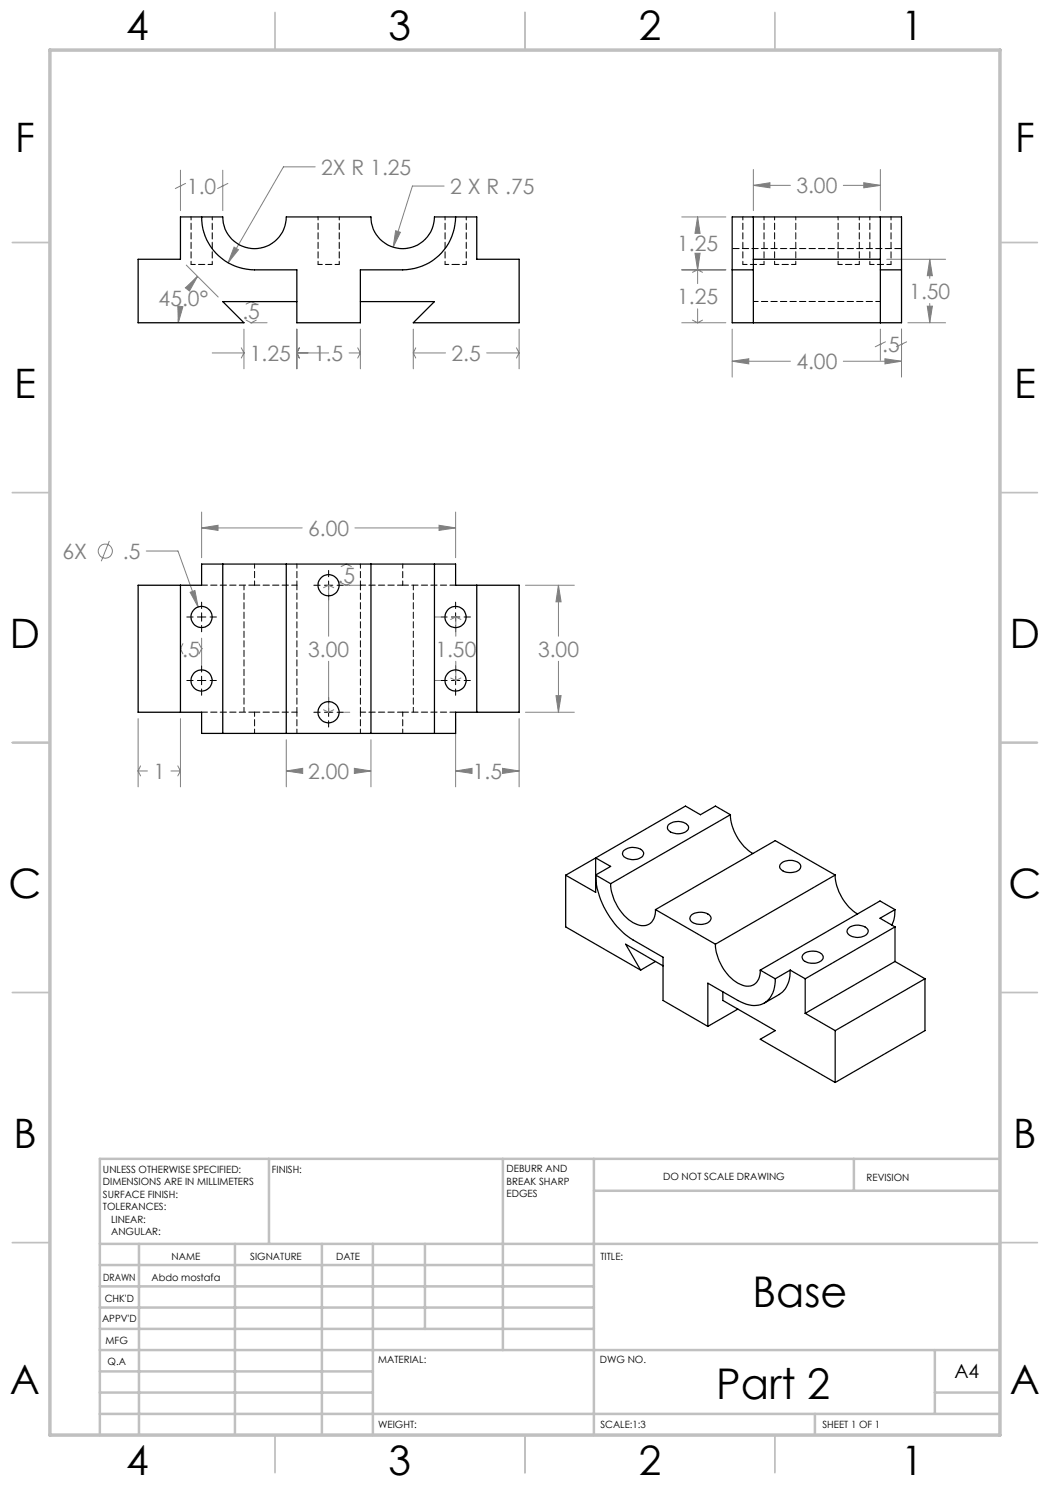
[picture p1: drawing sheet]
<svg xmlns="http://www.w3.org/2000/svg" width="210mm" height="297mm" viewBox="0 0 210 297" stroke-linecap="round" stroke-linejoin="round" font-family="sans-serif">
<g fill="none" stroke="#808080" stroke-width=".2">
<path d="M36.1 37.2h.1M36.1 34v8.1M37.1 36.7l-2 1M44.4 37.2h.2M44.6 34v8.1M45.6 36.7l-2.1 1M63 33.4h-6.3l-11.1 19.2M88.8 37.2h-6.3l-3.9 12.2M150.7 37.1l3.3-.6v1.1zM150.7 33.9v8.2M150.7 37.1h7.4M168.7 37.1h7.4"/>
<path d="M172.8 36.5l3.3 .6-3.3 .5zM176.1 33.9v8.2M37.1 57.6l2.4-2.3-1.6 2.9zM37.3 53l6.3 6.4M39.5 55.3l-1.4 1.7M46.8 49.4l.9 .5-2.1 2.7zM79.1 46.1l1 .4-1.5 2.9zM136.3 54h8.9M136.3 43.4h8.9M139 50.7h1l-.5 3.3zM139.5 43.4l.5 3.3h-1zM139.5 43.4v2.7"/>
<path d="M139.5 51.2v5.5M139.5 54l1 .5M139.5 54l-1 .5M177.3 51.9h11.8M185.9 51.9l.6 3.2h-1zM185.9 51.9v3.8M35.6 61.2l1 .1-.9 3.3zM35.9 62.1l-.2 2.5M42.4 70.6h6.4M48.3 69.6l.5 1M48.8 65.8v8M48.8 70.6l-.5 1"/>
<path d="M49.2 64l1 .6M50.1 64.6h3.3M50.2 60.3l1.1 .5M50.2 60.3l-1 .5M50.2 64.6h.1M50.2 60.3h.1M51.3 64l-1.1 .6M59.4 65.8v8M59.4 70.6h6.3M59.4 70.6l.5 1M59.9 69.6l-.5 1M69.8 70.6h2.3"/>
<path d="M71.5 69.6l.6 1M72.1 65.8v8M72.1 70.6l-.6 1M82.7 70.6h6.4M82.7 65.8v8M82.7 70.6l.4 1M83.1 69.6l-.4 1M97.3 70.6h6.5M103.3 69.6l.5 1M103.8 65.8v8M103.8 70.6l-.5 1M136.3 64.6h8.9"/>
<path d="M138.5 64l1 .6M139.5 61.8v2.8M140.5 64l-1 .6M146.4 72.2l3.4-.4v1zM146.4 65.8v9.6M146.4 72.2h11.7M168.7 72.2h11.6M176.1 68.9h.1M176.1 65.8v6.2M177 71.8l3.3 .4-3.3 .6zM177.1 68.4l-2.1 1M180.3 65.8v9.6"/>
<path d="M180.3 68.9h.1M181.3 68.4l-2 1M181.6 64.6h7.5M185.5 61.2h1l-.6 3.4zM185.9 60.7v3.9M21.9 108.2l-1.7 4.1M29.2 110.2h6.4l4 11.2M38 118.5l1-.4 .6 3.3zM40.3 105.6l3.3-.5v1zM40.3 102.4v9.1M40.3 105.6h20.1M65.7 117v10.2"/>
<path d="M65.7 117l1 .5M65.7 117l-1 .5M68.2 116.6l1.1 .4M68.9 117h3.5M69.3 112.8l1 .5M69.3 112.8l-1.1 .5M69.3 117h.1M69.3 112.8h.1M70.3 116.6l-1 .4M71 105.6h20.1M87.8 105.1l3.3 .5-3.3 .5zM91.1 102.4v9.1"/>
<path d="M105.1 117h9.8M111.7 117l.5 3.4h-1zM111.7 117v10.2M36.1 129.7l.5 1.1M36.1 129.7h.1M36.6 128.7l-.5 1M39.8 128.7l.5 1M40.3 129.7h.1M40.3 127.6v5.3M40.3 129.7l-.5 1.1M65.7 132.3v10.1M86.9 123.4h1.1"/>
<path d="M86.9 136.1h1.1M90.1 135.6l1.1 .5M91.2 123.4v3.8M91.2 132.3v3.8M91.2 123.4l1 .5M91.2 123.4l-1.1 .5M92.2 135.6l-1 .5M111.2 139.1h1l-.5 3.3zM111.7 132.3v10.1M27.6 143.7v13.7M27.6 154.2h1.9M27.6 154.2l.5 1"/>
<path d="M28.1 153.2l-.5 1M34.2 154.2h1.9M35.6 153.2l.5 1M36.1 143.7v13.7M36.1 154.2l-.5 1M57.3 154.2l3.2-.5v1zM57.3 154.2h3.1M57.3 148v9.4M64.7 142l1 .4M66.7 142l-1 .4M68.9 142.4h1.1M70.9 153.7l3.3 .5-3.3 .5z"/>
<path d="M71 154.2h3.2M74.2 148v9.4M91.1 154.2l3.3-.5v1zM91.1 154.2h2.2M91.1 143.7v13.7M100.5 153.7l3.3 .5-3.3 .5zM101.6 154.2h2.2M103.8 143.7v13.7M105.1 142.4h9.8"/>
<circle cx="21.1" cy="110.2" r="1.41"/>
</g>
<g fill="none" stroke="#000" stroke-width=".2">
<path d="M62.8 117h1.2M64.9 117h1.7M65.7 114.1v1.3M65.7 116.2v1.7M65.7 118.7v1.3M67.4 117h1.3M37.4 123.4h1.2M37.4 136.1h1.2M39.5 123.4h1.7M39.5 136.1h1.7M40.3 120.4v1.3M40.3 122.6v1.6"/>
<path d="M40.3 125.1v1.3M40.3 133.1v1.3M40.3 135.3v1.6M40.3 137.8v1.3M42 123.4h1.3M42 136.1h1.3M65.7 139.5v1.3M88.2 123.4h1.2M88.2 136.1h1.2M90.3 123.4h1.7M90.3 136.1h1.7M91.1 120.4v1.3"/>
<path d="M91.1 122.6v1.6M91.1 125.1v1.3M91.1 133.1v1.3M91.1 135.3v1.6M91.1 137.8v1.3M92.8 123.4h1.3M92.8 136.1h1.3M62.8 142.4h1.2M64.9 142.4h1.7M65.7 141.6v1.7M65.7 144.1v1.3M67.4 142.4h1.3"/>
</g>
<g fill="none" stroke="#c0c0c0" stroke-width=".35">
<path d="M55 2.5v7.5M105 2.5v7.5M155 2.5v7.5M2.5 48.5h7.5M200 48.5h7.5M2.5 98.5h7.5M200 98.5h7.5M2.5 148.5h7.5M200 148.5h7.5M2.5 198.5h7.5M200 198.5h7.5M2.5 248.5h7.5"/>
<path d="M200 248.5h7.5M55 287v7.5M105 287v7.5M155 287v7.5"/>
</g>
<g fill="none" stroke="#c0c0c0" stroke-width=".5">
<path d="M53.8 231.8v17M100.6 231.8v38.2M118.8 231.8v55.2M118.8 238.2h81.2M170.8 231.8v6.4M200 231.8h-180v55.2M20 248.8h180M20 257.3h98.8M20 253h98.8M27.8 248.8v38.2M47 248.8v38.2M64.4 248.8v38.2"/>
<path d="M74.6 248.8v38.2M85 248.8v17M20 265.8h98.8M20 261.5h98.8M20 278.5h54.6M20 274.3h54.6M20 270h180M187 278.5h13M187 270v12.8M20 282.8h180M163 282.8v4.2"/>
</g>
<path d="M10 10h190v277h-190z" fill="none" stroke="#c0c0c0" stroke-width=".7"/>
<path d="M79.1 46.1l-.5 3.3 1.5-2.9zM37.1 57.6l2.4-2.3-1.6 2.9zM35.6 61.2l1 .1-.9 3.3zM46.8 49.4l-1.2 3.2 2.1-2.7zM139 50.7h1l-.5 3.3zM139.5 43.4l.5 3.3h-1zM185.9 51.9l.6 3.2h-1zM185.5 61.2h1l-.6 3.4zM172.8 36.5l3.3 .6-3.3 .5zM150.7 37.1l3.3-.6v1.1zM177 71.8l3.3 .4-3.3 .6zM146.4 72.2l3.4-.4v1zM38 118.5l1.6 2.9-.6-3.3zM87.8 105.1l3.3 .5-3.3 .5zM40.3 105.6l3.3-.5v1zM111.2 139.1h1l-.5 3.3zM111.7 117l.5 3.4h-1zM91.1 154.2l3.3-.5v1zM100.5 153.7l3.3 .5-3.3 .5zM70.9 153.7l3.3 .5-3.3 .5zM57.3 154.2l3.2-.5v1z" fill="#808080"/>
<g fill="none" stroke="#000" stroke-width=".25">
<path d="M40.3 43.4a10.6 10.6 0 0 0 10.6 10.6h8.5v10.6h12.7v-10.6h8.4a10.6 10.6 0 0 0 10.6-10.6M146.4 54v-10.6h33.9v10.6M146.4 54h4.3M146.4 54v10.6h33.9v-10.6M150.7 51.9h25.4M150.7 43.4v21.2M176.1 54h4.2M176.1 43.4v21.2M59.4 60.3h-14.8l4.2 4.3h-21.2v-12.7h8.5v-8.5h8.5a6.4 6.4 0 0 0 6.3 6.3 6.4 6.4 0 0 0 6.4-6.3h16.9a6.4 6.4 0 0 0 6.3 6.3 6.4 6.4 0 0 0 6.4-6.3h8.5v8.5h8.4v12.7h-21.1l4.2-4.3h-14.8M36.1 117v25.4M44.6 112.8h12.7M44.6 112.8h-4.3v4.2h-12.7v25.4h12.7v4.3h4.3"/>
<path d="M44.6 112.8v33.9M57.3 112.8v33.9M57.3 112.8h16.9M74.2 112.8h12.7M74.2 112.8v33.9M86.9 112.8h4.2v4.2h12.7v25.4h-12.7v4.3h-4.2M86.9 112.8v33.9M95.4 117v25.4M44.6 146.7h12.7M57.3 146.7h16.9M74.2 146.7h12.7M113.1 175v10.4l15 8.6"/>
<path d="M119.1 175a16.6 16.6 0 0 0 7.5 13l6 3.4v8.7l9 5.2M119.1 175l3 1.7M119.1 171.6v6.9l-6-3.5M119.1 171.6l3 1.7-3 1.7M119.1 171.6l-6 3.4M122.1 176.7a9.4 9.4 0 0 0 5.4 8.2 2.53 2.53 0 0 0 3.6-2.5v-.5M124.7 170.1a2.9 2.9 0 0 1 4 .3 1.15 1.15 0 0 1-1.1 1.4 2.81 2.81 0 0 1-3.1-.8v-.5zM133.6 165a2.83 2.83 0 0 1 4.1 .3 1.62 1.62 0 0 1-2 1.5 2.26 2.26 0 0 1-2.2-1.1zM146.1 162.9a9.9 9.9 0 0 0 4.5 7.8M146.1 162.9l-24 13.8M146.1 162.9l-3-1.7-3 1.7-3-1.7-18 10.4M156.1 172.8a2.91 2.91 0 0 1 3.9 .1 1.11 1.11 0 0 1-1.1 1.5 2.46 2.46 0 0 1-3-1z"/>
<path d="M167 175a9.9 9.9 0 0 0 4.5 7.8M167 175l-23.9 13.8M167 175l-12-6.9-23.9 13.8M131.1 181.9l12 6.9M131.1 192.3l-3 1.7M132.6 193.2l-7.5-4.4 3 5.2M138.2 183.1a2.9 2.9 0 0 1 3.9 .2 1.24 1.24 0 0 1-1.3 1.5 2.53 2.53 0 0 1-2.8-.9v-.4zM143.1 188.8a9.4 9.4 0 0 0 5.3 8.2 2.53 2.53 0 0 0 3.6-2.5v-.5M144.6 198.4v1.7l10.4 6-3 1.8 15 8.6M152 194l3 1.8M155 195.8a4.8 4.8 0 0 1-3.2 5.2 6.1 6.1 0 0 1-4.2-.9l-6-3.5v8.7M158 194a5.5 5.5 0 0 1-2.1 4.9l-3 1.7"/>
<path d="M158 194l3 1.8M158 194l-3 1.8M160.8 190.8a2.81 2.81 0 0 1 3.8 .4 1.53 1.53 0 0 1-1.9 1.4 1.9 1.9 0 0 1-2.3-1.2zM161 195.8v6.9M169.7 185.7a2.85 2.85 0 0 1 3.9 .2 1.15 1.15 0 0 1-1.1 1.4 2.35 2.35 0 0 1-3.1-1zM179 181.9l-.2 1.9-.4 1.2M179 185.4l-18 10.4M179 181.9l-3-1.7-24 13.8M179 181.9l-3 1.8 3 1.7M179 192.3l-18 10.4M179 192.3l6 3.5M179 185.4v6.9"/>
<path d="M185 195.8v10.3l-18 10.4M185 195.8l-18 10.3M147.6 201.8l-6 3.5M161 202.7l6 3.4M167 206.1v10.4"/>
<circle cx="65.7" cy="117.1" r="2.11"/>
<circle cx="40.3" cy="123.4" r="2.11"/>
<circle cx="40.3" cy="136.1" r="2.12"/>
<circle cx="91.1" cy="136.1" r="2.11"/>
<circle cx="91.1" cy="123.4" r="2.12"/>
<circle cx="65.7" cy="142.5" r="2.12"/>
</g>
<g fill="none" stroke="#000" stroke-width=".2" stroke-dasharray="1.3 .6" stroke-dashoffset=".4">
<path d="M38.2 52.9h4.2M63.6 52.9h4.2M148.6 52.9h4.2M154.9 52.9h4.3M167.6 52.9h4.3M174 52.9h4.2M50.9 117v-4.2M59.4 117v-4.2M72.1 117v-4.2M80.5 117v-4.2M50.9 146.7v-4.3M59.4 146.7v-4.3"/>
<path d="M72.1 146.7v-4.3M80.5 146.7v-4.3"/>
</g>
<path d="M89 52.9h2.1M91.1 52.9h2.1" fill="none" stroke="#000" stroke-width=".2" stroke-dasharray="1.3 .6" stroke-dashoffset=".5"/>
<g fill="none" stroke="#000" stroke-width=".2" stroke-dasharray="1.3 .6" stroke-dashoffset=".6">
<path d="M38.2 43.4v9.5M42.4 52.9v-9.5M63.6 43.4v9.5M67.8 52.9v-9.5M89 43.4v9.5M93.2 52.9v-9.5M148.6 43.4v9.5M152.8 52.9v-9.5M154.9 43.4v9.5M159.2 52.9v-9.5M167.6 43.4v9.5M171.9 52.9v-9.5"/>
<path d="M174 43.4v9.5M178.2 52.9v-9.5"/>
</g>
<path d="M150.7 60.3h25.4M48.8 142.4v-25.4M59.4 142.4v-25.4M72.1 142.4v-25.4M82.7 142.4v-25.4" fill="none" stroke="#000" stroke-width=".2" stroke-dasharray="1.3 .6" stroke-dashoffset=".3"/>
<path d="M146.5 49.7h33.8" fill="none" stroke="#000" stroke-width=".2" stroke-dasharray="1.3 .6" stroke-dashoffset="-.1"/>
<path d="M50.9 117h-10.6M80.5 117h10.6M50.9 142.4h-10.6M80.5 142.4h10.6" fill="none" stroke="#000" stroke-width=".2" stroke-dasharray="1.3 .6" stroke-dashoffset=".1"/>
<path d="M50.9 117h8.5M80.5 117h-8.4M50.9 142.4h8.5M80.5 142.4h-8.4" fill="none" stroke="#000" stroke-width=".2" stroke-dasharray="1.3 .6" stroke-dashoffset=".2"/>
<g font-size="8.5">
<text x="150.5" y="261.5">Base</text>
<text x="143.2" y="279.7">Part 2</text>
</g>
<g font-size="8.1">
<text x="25.2" y="8">4</text>
<text x="77.7" y="8">3</text>
<text x="127.7" y="8">2</text>
<text x="180.2" y="8">1</text>
<text x="3" y="30.4">F</text>
<text x="203" y="30.4">F</text>
<text x="2.8" y="79.6">E</text>
<text x="202.8" y="79.6">E</text>
<text x="2" y="129.6">D</text>
<text x="202" y="129.6">D</text>
<text x="1.7" y="179.6">C</text>
<text x="201.7" y="179.6">C</text>
<text x="2.7" y="229.6">B</text>
<text x="202.7" y="229.6">B</text>
<text x="2" y="278.9">A</text>
<text x="202" y="278.9">A</text>
<text x="25.2" y="295">4</text>
<text x="77.7" y="295">3</text>
<text x="127.7" y="295">2</text>
<text x="180.2" y="295">1</text>
</g>
<g font-size="4.2" fill="#808080">
<text x="64.2" y="35">2X R 1.25</text>
<text x="37.4" y="38.8">1.0</text>
<text x="90" y="38.8">2 X R .75</text>
<text x="159.3" y="38.6">3.00</text>
<text x="135.4" y="50.3">1.25</text>
<text x="181.9" y="59.8">1.50</text>
<text x="31.7" y="61.1">45.0°</text>
<text x="48.5" y="63.9">.5</text>
<text x="135.4" y="60.8">1.25</text>
<text x="176.4" y="70.4">.5</text>
<text x="50" y="72.2">1.25</text>
<text x="62.8" y="72.2">1.5</text>
<text x="90.3" y="72.2">2.5</text>
<text x="159.3" y="73.8">4.00</text>
<text x="61.6" y="107.2">6.00</text>
<text x="12.5" y="111.8">6X</text>
<text x="24.6" y="111.8">.5</text>
<text x="67.5" y="116.5">.5</text>
<text x="36.5" y="131.3">.5</text>
<text x="61.6" y="131.3">3.00</text>
<text x="87.1" y="131.3">1.50</text>
<text x="107.6" y="131.3">3.00</text>
<text x="30.7" y="155.8">1</text>
<text x="61.6" y="155.8">2.00</text>
<text x="94.5" y="155.8">1.5</text>
</g>
<text font-size="3.9" x="190.9" y="275.5">A4</text>
<g font-size="2">
<text x="20.6" y="234.6">UNLESS OTHERWISE SPECIFIED:</text>
<text x="20.6" y="237.1">DIMENSIONS ARE IN MILLIMETERS</text>
<text x="20.6" y="239.6">SURFACE FINISH:</text>
<text x="54.4" y="234.6">FINISH:</text>
<text x="101.3" y="234.5">DEBURR AND</text>
<text x="101.3" y="237">BREAK SHARP</text>
<text x="101.3" y="239.5">EDGES</text>
<text x="132.6" y="236">DO NOT SCALE DRAWING</text>
<text x="173.3" y="236.2">REVISION</text>
<text x="20.6" y="242.1">TOLERANCES:</text>
<text x="22.2" y="244.6">LINEAR:</text>
<text x="22.2" y="247.1">ANGULAR:</text>
<text x="34.3" y="252">NAME</text>
<text x="50" y="251.9">SIGNATURE</text>
<text x="67.2" y="251.9">DATE</text>
<text x="120.1" y="251.9">TITLE:</text>
<text x="20.6" y="256.1">DRAWN</text>
<text x="30.3" y="256.1">Abdo mostafa</text>
<text x="20.9" y="260.3">CHK'D</text>
<text x="20.4" y="264.4">APPV'D</text>
<text x="21.1" y="268.8">MFG</text>
<text x="21.5" y="273">Q.A</text>
<text x="75.6" y="272.5">MATERIAL:</text>
<text x="120" y="272.5">DWG NO.</text>
<text x="75.6" y="285.5">WEIGHT:</text>
<text x="120.1" y="285.6">SCALE:1:3</text>
<text x="164.5" y="285.6">SHEET 1 OF 1</text>
</g>
</svg>
